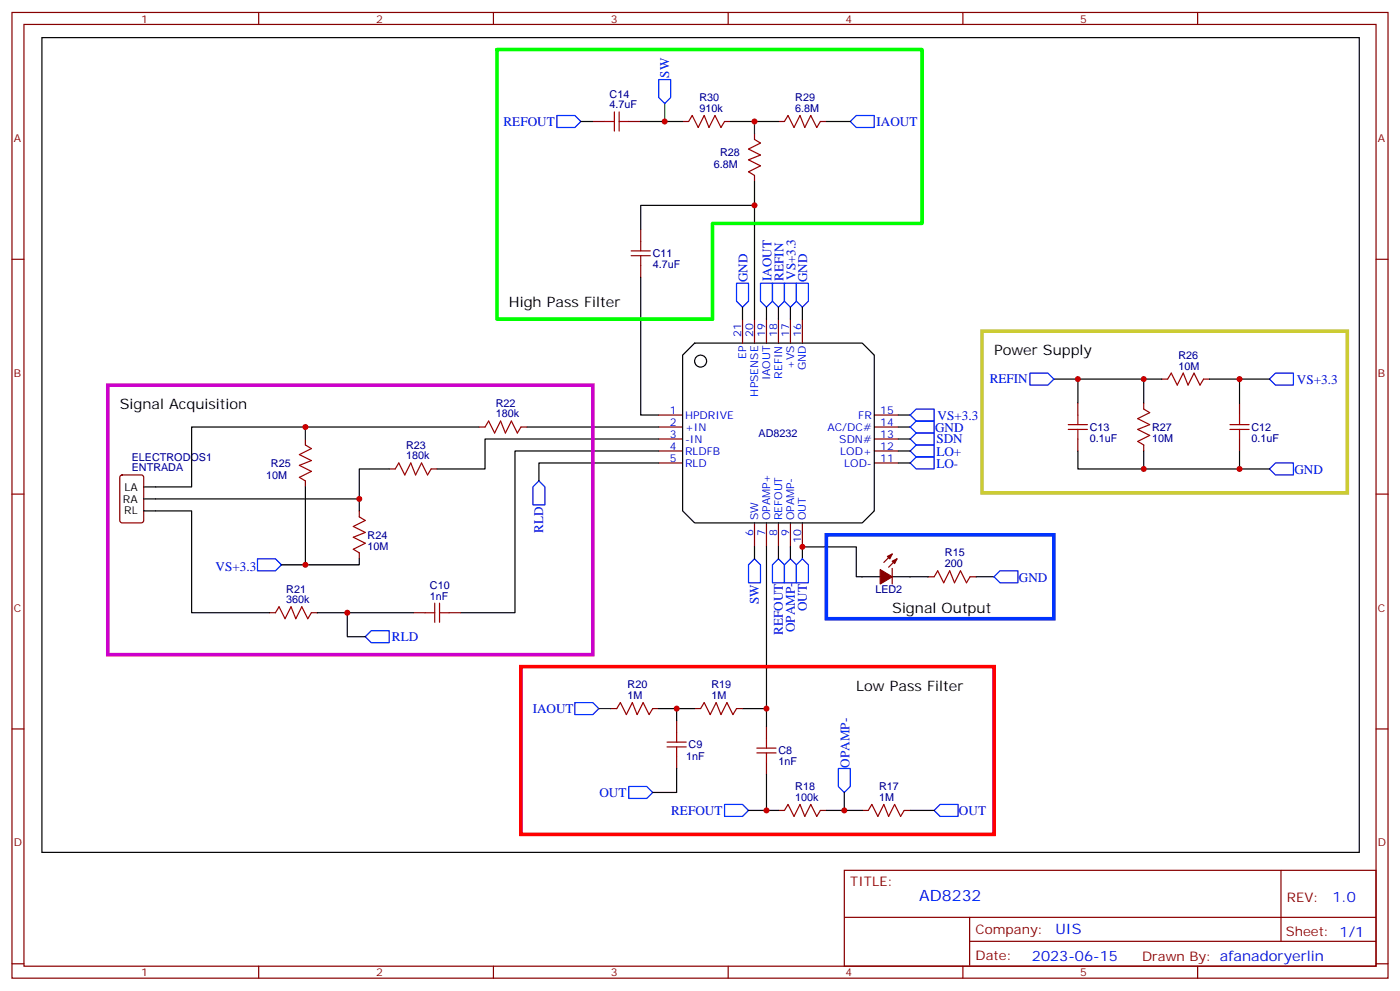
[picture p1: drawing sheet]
<svg xmlns="http://www.w3.org/2000/svg" width="412mm" height="292mm" viewBox="0 0 412 292" stroke-linecap="round" stroke-linejoin="round" font-family="sans-serif">
<g fill="none" stroke="#870000" stroke-width=".35">
<path d="M3.5 3.7h405.4v284.3h-405.4zM7.1 7.2h398.2v277.3h-398.2zM76.2 3.7v3.5M145.3 3.7v3.5M214.5 3.7v3.5M283.6 3.7v3.5M352.8 3.7v3.5M174.6 35.8h3.6M185.2 35.8h3.5M201.1 35.8h1.7M213.4 35.8h1.8M222.2 39.3v1.8"/>
<path d="M229.3 35.8h1.8M241.7 35.8h1.7M222.2 51.6v1.8M3.5 76.3h3.6M188.7 67.5v3.5M188.7 78.1v3.5M405.3 76.3h3.6M218.7 94v7M222.2 94v7M225.8 94v7M229.3 94v7M232.8 94v7"/>
<path d="M236.4 94v7M317.5 118.7v3.5M336.9 118.7v1.7M342.2 111.6h1.8M354.5 111.6h1.8M365.1 118.7v3.5M90 129.3v1.7M114.7 138.1h1.7M127 138.1h1.8M141.1 125.7h1.8M153.5 125.7h1.7M194 125.7h7.1"/>
<path d="M194 122.2h7.1M194 129.3h7.1M194 132.8h7.1M194 136.3h7.1M257.5 125.7h7.1M257.5 122.2h7.1M257.5 129.3h7.1M257.5 132.8h7.1M257.5 136.3h7.1M317.5 129.3v3.5M336.9 131v1.8M365.1 129.3v3.5"/>
<path d="M3.5 145.5h3.6M35.5 140l.5-.2h5.6l.7 .5v12.9l-.4 .7-5.9 .1-.7-.5v-13zM90 141.6v1.8M105.8 150.4v1.8M222.2 154v7M225.8 154v7M229.3 154v7M232.8 154v7M236.4 154v7M405.3 145.5h3.6M105.8 162.8v1.7M262.8 163.1l-2.5 2.5"/>
<path d="M262.8 167.4v4.5M264.2 164.5l-2.4 2.5M273.4 169.8h1.8M285.8 169.8h1.7M79.4 180.4h1.7M91.7 180.4h1.8M121.7 180.4h3.5M132.3 180.4h3.5M3.5 214.6h3.6M179.9 208.6h1.8M192.3 208.6h1.7M199.3 212.2v3.5"/>
<path d="M204.6 208.6h1.8M217 208.6h1.7M225.8 213.9v3.6M405.3 214.6h3.6M199.3 222.7v3.6M225.8 224.5v3.5M229.3 238.6h1.8M241.7 238.6h1.7M254 238.6h1.8M266.3 238.6h1.8M248.7 256.3h156.6v28.2h-156.6zM377.3 256.3v20.9"/>
<path d="M248.7 270.1h156.5M285.6 277.2h119.6M285.6 270.1v14.1M3.5 283.8h3.6M76.2 284.5v3.5M145.3 284.5v3.5M214.5 284.5v3.5M283.6 284.5v3.5M352.8 284.5v3.5M405.3 283.8h3.6"/>
</g>
<g fill="none" stroke="#000" stroke-width=".35">
<path d="M12.3 11.1h388.1v239.9h-388.1zM171.1 35.8h3.5M188.7 35.8h12.4M215.2 35.8h14.1M243.4 35.8h7.1M222.2 53.4v40.6M222.2 60.5h-33.5v7M188.7 81.6v40.6h5.3M218.7 90.5v3.5M225.8 90.5v3.5M229.3 90.5v3.5M232.8 90.5v3.5"/>
<path d="M236.4 90.5v3.5M204.6 101h49.4l3.5 3.6v45.8l-3.5 3.6h-49.4l-3.5-3.6v-45.8zM310.4 111.6h7.1M336.9 111.6v7.1M342.2 111.6h-24.7v7.1M356.3 111.6h8.8v7.1M365.1 111.6h8.8M114.7 138.1h-8.9v8.8M141.1 125.7h-84.7v17.7h-14.1M155.2 125.7h38.8M194 129.3h-51.1v8.8h-14.1M194 132.8h-42.3v47.6h-15.9"/>
<path d="M194 136.3h-35.3v5.3M264.6 125.7h3.5M264.6 136.3h3.5M264.6 132.8h3.5M264.6 129.3h3.5M264.6 122.2h3.5M317.5 132.8v5.3h47.6v-5.3M336.9 132.8v5.3M365.1 138.1h8.8M42.3 146.9h63.5v3.5M42.3 150.4h14.1v30h23M90 143.4v22.9h15.8v-1.8"/>
<path d="M82.9 166.3h7.1M222.2 161v3.5M225.8 161v52.9M229.3 161v3.5M232.8 161v3.5M236.4 164.5v-3.5h15.8v8.8h7.1M262.8 169.8h10.6M287.5 169.8h5.3M93.5 180.4h28.2M102.3 180.4v7.1h5.3M194 208.6h10.6M199.3 208.6v3.6"/>
<path d="M218.7 208.6h7.1M199.3 226.3v7h-7M220.5 238.6h5.3M225.8 228v10.6h3.5M243.4 238.6h10.6M248.7 233.3v5.3M268.1 238.6h7.1"/>
<circle cx="206.4" cy="106.3" r="1.76"/>
</g>
<g fill="#870000" stroke="#870000" stroke-width=".35">
<path d="M259.3 167.7l3.5 2.1-3.5 2.1z"/>
<path d="M262.8 165.2l1.4-.7-.7 1.4z"/>
<path d="M261.4 163.8l1.4-.7-.7 1.4z"/>
</g>
<g fill="none" stroke="#00f" stroke-width=".35">
<path d="M164 34h5.3l1.8 1.8-1.8 1.7h-5.3zM194 23.4h3.6v5.3l-1.8 1.8-1.8-1.8zM250.5 35.8l1.7-1.8h5.3v3.5h-5.3zM217 83.4h3.5v5.3l-1.8 1.8-1.7-1.8zM224 83.4h3.5v5.3l-1.7 1.8-1.8-1.8zM227.5 83.4h3.6v5.3l-1.8 1.8-1.8-1.8zM231.1 83.4h3.5v5.3l-1.8 1.8-1.7-1.8zM234.6 83.4h3.5v5.3l-1.7 1.8-1.8-1.8zM303.4 109.9h5.3l1.7 1.7-1.7 1.8h-5.3zM373.9 111.6l1.8-1.7h5.3v3.5h-5.3zM268.1 129.3l1.8-1.8h5.3v3.5h-5.3zM268.1 136.3l1.8-1.8h5.3v3.6h-5.3z"/>
<path d="M268.1 132.8l1.8-1.8h5.3v3.5h-5.3zM268.1 122.2l1.8-1.8h5.3v3.6h-5.3zM268.1 125.7l1.8-1.7h5.3v3.5h-5.3zM373.9 138.1l1.8-1.8h5.3v3.5h-5.3zM158.7 141.6l1.8 1.8v5.3h-3.5v-5.3zM75.8 164.5h5.3l1.8 1.8-1.8 1.8h-5.3zM222.2 164.5l1.8 1.8v5.3h-3.5v-5.3zM227.5 166.3l1.8-1.8 1.8 1.8v5.3h-3.6zM232.8 164.5l1.8 1.8v5.3h-3.5v-5.3zM234.6 166.3l1.8-1.8 1.7 1.8v5.3h-3.5zM292.8 169.8l1.8-1.7h5.3v3.5h-5.3zM109.4 185.7h5.3v3.5h-5.3l-1.8-1.7z"/>
<path d="M169.3 206.9h5.3l1.8 1.7-1.8 1.8h-5.3zM185.2 231.6h5.3l1.8 1.7-1.8 1.8h-5.3zM213.4 236.9h5.3l1.8 1.7-1.8 1.8h-5.3zM246.9 226.3h3.6v5.3l-1.8 1.7-1.8-1.7zM275.2 238.6l1.7-1.7h5.3v3.5h-5.3z"/>
</g>
<g fill="none" stroke="#a10000" stroke-width=".35">
<path d="M178.2 35.8h2.8M181 32.9v5.7M182.4 35.8h2.8M182.4 32.9v5.7M202.8 35.8l1.1-1.8 1.8 3.5 1.7-3.5 1.4 3.5 1.8-3.5 1.8 3.5 1-1.7M231.1 35.8l1-1.8 1.8 3.5 1.8-3.5 1.4 3.5 1.7-3.5 1.8 3.5 1.1-1.7M222.2 41.1l1.8 1-3.5 1.8 3.5 1.7-3.5 1.5 3.5 1.7-3.5 1.8 1.7 1M185.9 75.3h5.7M185.9 73.9h5.7M188.7 71v2.9M188.7 75.3v2.8M344 111.6l1-1.7 1.8 3.5 1.7-3.5 1.5 3.5 1.7-3.5 1.8 3.5 1-1.8"/>
<path d="M90 131l1.7 1.1-3.5 1.7 3.5 1.8-3.5 1.4 3.5 1.8-3.5 1.7 1.8 1.1M116.4 138.1l1.1-1.8 1.7 3.5 1.8-3.5 1.4 3.5 1.8-3.5 1.7 3.5 1.1-1.7M142.9 125.7l1-1.7 1.8 3.5 1.8-3.5 1.4 3.5 1.7-3.5 1.8 3.5 1.1-1.8M314.7 125h5.6M314.7 126.4h5.6M317.5 122.2v2.8M317.5 126.4v2.9M336.9 120.4l1.8 1.1-3.6 1.8 3.6 1.7-3.6 1.4 3.6 1.8-3.6 1.8 1.8 1M362.3 125h5.6M362.3 126.4h5.6M365.1 122.2v2.8M365.1 126.4v2.9"/>
<path d="M105.8 152.2l1.8 1-3.5 1.8 3.5 1.8-3.5 1.4 3.5 1.7-3.5 1.8 1.7 1.1M128.1 177.6v5.6M129.5 177.6v5.6M275.2 169.8l1-1.7 1.8 3.5 1.8-3.5 1.4 3.5 1.7-3.5 1.8 3.5 1.1-1.8M81.1 180.4l1.1-1.8 1.8 3.6 1.7-3.6 1.4 3.6 1.8-3.6 1.8 3.6 1-1.8M125.2 180.4h2.9M129.5 180.4h2.8M181.7 208.6l1-1.7 1.8 3.5 1.8-3.5 1.4 3.5 1.7-3.5 1.8 3.5 1.1-1.8M196.5 219.9h5.6M196.5 218.5h5.6M199.3 215.7v2.8M199.3 219.9v2.8"/>
<path d="M206.4 208.6l1-1.7 1.8 3.5 1.8-3.5 1.4 3.5 1.7-3.5 1.8 3.5 1.1-1.8M225.8 217.5v2.8M223 221.7h5.6M223 220.3h5.6M225.8 221.7v2.8M231.1 238.6l1-1.7 1.8 3.5 1.8-3.5 1.4 3.5 1.7-3.5 1.8 3.5 1.1-1.8M255.8 238.6l1-1.7 1.8 3.5 1.7-3.5 1.5 3.5 1.7-3.5 1.8 3.5 1-1.8"/>
</g>
<path d="M195.8 30.5v5.3M222.2 35.8v3.5M90 125.7v3.6M176.4 208.6h3.5" fill="none" stroke="#008700" stroke-width=".35"/>
<path d="M153.5 196.3h139.3v49.4h-139.3z" fill="none" stroke="#f00" stroke-width="1.1"/>
<path d="M146.4 14.6h125.2v51.2h-61.7v28.2h-63.5z" fill="none" stroke="#0f0" stroke-width="1.1"/>
<path d="M31.7 113.4h142.9v79.4h-142.9z" fill="none" stroke="#c0c" stroke-width="1.1"/>
<path d="M289.3 97.5h107.6v47.6h-107.6z" fill="none" stroke="#cc3" stroke-width="1.1"/>
<path d="M243.4 157.5h67v24.7h-67z" fill="none" stroke="#03f" stroke-width="1.1"/>
<g fill="#c00">
<circle cx="225.8" cy="208.6" r=".88"/>
<circle cx="102.3" cy="180.4" r=".88"/>
<circle cx="222.3" cy="35.8" r=".88"/>
<circle cx="90" cy="125.7" r=".88"/>
<circle cx="195.8" cy="35.8" r=".88"/>
<circle cx="336.9" cy="138.1" r=".88"/>
<circle cx="336.9" cy="111.6" r=".88"/>
<circle cx="199.3" cy="208.6" r=".88"/>
<circle cx="365.1" cy="111.6" r=".88"/>
<circle cx="365.1" cy="138.1" r=".88"/>
<circle cx="317.5" cy="111.6" r=".88"/>
<circle cx="248.7" cy="238.6" r=".88"/>
<circle cx="225.8" cy="238.6" r=".88"/>
<circle cx="90" cy="166.3" r=".88"/>
<circle cx="105.8" cy="146.9" r=".88"/>
<circle cx="222.3" cy="60.5" r=".88"/>
<circle cx="236.4" cy="161" r=".88"/>
</g>
<text font-size="4.6" fill="#00f" x="270.8" y="265.3">AD8232</text>
<g font-size="4.2">
<text x="149.9" y="90.5">High Pass Filter</text>
<text x="292.8" y="104.6">Power Supply</text>
<text x="35.3" y="120.4">Signal Acquisition</text>
<text x="262.8" y="180.4">Signal Output</text>
<text x="252.2" y="203.3">Low Pass Filter</text>
</g>
<g font-size="4.2" fill="#00f">
<text x="392.5" y="265.5">1.0</text>
<text x="310.9" y="275.1">UIS</text>
<text x="304" y="282.9">2023-06-15</text>
</g>
<g font-size="3.9" fill="#00f">
<text x="197.1" y="22.8" transform="rotate(-90 197.1 22.8)">SW</text>
<text x="148.3" y="37.1">REFOUT</text>
<text x="258.2" y="37.2">IAOUT</text>
<text x="220.2" y="83.1" transform="rotate(-90 220.2 83.1)">GND</text>
<text x="227.2" y="82.7" transform="rotate(-90 227.2 82.7)">IAOUT</text>
<text x="230.8" y="82.7" transform="rotate(-90 230.8 82.7)">REFIN</text>
<text x="234.3" y="82.4" transform="rotate(-90 234.3 82.4)">VS+3.3</text>
<text x="237.8" y="83.1" transform="rotate(-90 237.8 83.1)">GND</text>
<text x="291.5" y="112.9">REFIN</text>
<text x="382" y="113.1">VS+3.3</text>
<text x="276.2" y="123.7">VS+3.3</text>
<text x="275.5" y="127.2">GND</text>
<text x="275.8" y="130.6">SDN</text>
<text x="275.8" y="137.8">LO-</text>
<text x="275.8" y="134.2">LO+</text>
<text x="381.3" y="139.5">GND</text>
<text x="160" y="156.9" transform="rotate(-90 160 156.9)">RLD</text>
<text x="63.5" y="168.1">VS+3.3</text>
<text x="300.2" y="171.3">GND</text>
<text x="223.5" y="177.9" transform="rotate(-90 223.5 177.9)">SW</text>
<text x="237.7" y="180" transform="rotate(-90 237.7 180)">OUT</text>
<text x="115.4" y="188.8">RLD</text>
<text x="230.6" y="186.9" transform="rotate(-90 230.6 186.9)">REFOUT</text>
<text x="234.1" y="186.2" transform="rotate(-90 234.1 186.2)">OPAMP-</text>
<text x="156.9" y="209.9">IAOUT</text>
<text x="250.2" y="226" transform="rotate(-90 250.2 226)">OPAMP-</text>
<text x="176.5" y="234.6">OUT</text>
<text x="197.7" y="239.9">REFOUT</text>
<text x="282.5" y="240.1">OUT</text>
</g>
<g font-size="3.9" fill="#800">
<text x="250.5" y="260.8">TITLE:</text>
<text x="379.1" y="265.5">REV:</text>
<text x="287.4" y="275">Company:</text>
<text x="378.7" y="275.7">Sheet: 1/1</text>
<text x="287.4" y="282.7">Date:</text>
<text x="336.4" y="282.8">Drawn By: afanadoryerlin</text>
</g>
<g font-size="3.2" fill="#800">
<text x="41.6" y="6.7">1</text>
<text x="110.8" y="6.7">2</text>
<text x="179.9" y="6.7">3</text>
<text x="249.1" y="6.7">4</text>
<text x="318.2" y="6.7">5</text>
<text x="4.1" y="41.8">A</text>
<text x="405.9" y="41.8">A</text>
<text x="4.1" y="110.9">B</text>
<text x="405.9" y="110.9">B</text>
<text x="4.1" y="180.1">C</text>
<text x="405.9" y="180.1">C</text>
<text x="4.1" y="249.2">D</text>
<text x="405.9" y="249.2">D</text>
<text x="41.6" y="287.5">1</text>
<text x="110.8" y="287.5">2</text>
<text x="179.9" y="287.5">3</text>
<text x="249.1" y="287.5">4</text>
<text x="318.2" y="287.5">5</text>
</g>
<g font-size="3.2" fill="#000080">
<text x="179.6" y="28.8">C14</text>
<text x="206" y="29.7">R30</text>
<text x="234.3" y="29.7">R29</text>
<text x="179.6" y="31.9">4.7uF</text>
<text x="206" y="32.9">910k</text>
<text x="234.3" y="32.9">6.8M</text>
<text x="212.1" y="45.9">R28</text>
<text x="210.3" y="49.4">6.8M</text>
<text x="192.3" y="75.7">C11</text>
<text x="192.3" y="78.9">4.7uF</text>
<text x="347.1" y="105.6">R26</text>
<text x="347.1" y="108.8">10M</text>
<text x="146.1" y="119.7">R22</text>
<text x="146.1" y="122.9">180k</text>
<text x="223.5" y="128.7">AD8232</text>
<text x="321" y="130.1">0.1uF</text>
<text x="321" y="126.9">C13</text>
<text x="339.4" y="130.1">10M</text>
<text x="339.4" y="126.9">R27</text>
<text x="368.7" y="130.1">0.1uF</text>
<text x="368.7" y="126.9">C12</text>
<text x="38.8" y="135.6">ELECTRODOS1</text>
<text x="79.8" y="137.6">R25</text>
<text x="119.6" y="135.3">180k</text>
<text x="119.6" y="132.1">R23</text>
<text x="38.8" y="138.8">ENTRADA</text>
<text x="78.4" y="141.1">10M</text>
<text x="108.3" y="161.8">10M</text>
<text x="108.3" y="158.6">R24</text>
<text x="278.4" y="167">200</text>
<text x="278.4" y="163.8">R15</text>
<text x="126.7" y="173.4">C10</text>
<text x="84.3" y="177.6">360k</text>
<text x="84.3" y="174.5">R21</text>
<text x="126.7" y="176.5">1nF</text>
<text x="257.9" y="174.6">LED2</text>
<text x="184.9" y="202.6">R20</text>
<text x="209.6" y="202.6">R19</text>
<text x="184.9" y="205.8">1M</text>
<text x="209.6" y="205.8">1M</text>
<text x="202.8" y="220.4">C9</text>
<text x="202.2" y="223.9">1nF</text>
<text x="229.3" y="225.3">1nF</text>
<text x="229.3" y="222.1">C8</text>
<text x="234.3" y="232.6">R18</text>
<text x="258.9" y="232.6">R17</text>
<text x="234.3" y="235.8">100k</text>
<text x="258.9" y="235.8">1M</text>
</g>
<g font-size="3.2" fill="#00f">
<text x="218.4" y="99.3" transform="rotate(-90 218.4 99.3)">21</text>
<text x="221.9" y="99.3" transform="rotate(-90 221.9 99.3)">20</text>
<text x="225.4" y="99.3" transform="rotate(-90 225.4 99.3)">19</text>
<text x="229" y="99.3" transform="rotate(-90 229 99.3)">18</text>
<text x="232.5" y="99.3" transform="rotate(-90 232.5 99.3)">17</text>
<text x="236" y="99.3" transform="rotate(-90 236 99.3)">16</text>
<text x="219.8" y="105.7" transform="rotate(-90 219.8 105.7)">EP</text>
<text x="226.8" y="112" transform="rotate(-90 226.8 112)">IAOUT</text>
<text x="230.4" y="111.5" transform="rotate(-90 230.4 111.5)">REFIN</text>
<text x="233.9" y="108.7" transform="rotate(-90 233.9 108.7)">+VS</text>
<text x="237.4" y="109" transform="rotate(-90 237.4 109)">GND</text>
<text x="223.3" y="116.8" transform="rotate(-90 223.3 116.8)">HPSENSE</text>
<text x="197.3" y="121.8">1</text>
<text x="197.3" y="125.4">2</text>
<text x="201.8" y="123.3">HPDRIVE</text>
<text x="252.8" y="123.3">FR</text>
<text x="259.3" y="125.4">14</text>
<text x="259.3" y="121.8">15</text>
<text x="197.3" y="128.9">3</text>
<text x="201.8" y="126.8">+IN</text>
<text x="201.8" y="130.3">-IN</text>
<text x="243.7" y="126.8">AC/DC#</text>
<text x="247.2" y="130.3">SDN#</text>
<text x="259.3" y="128.9">13</text>
<text x="197.3" y="132.4">4</text>
<text x="197.3" y="136">5</text>
<text x="201.8" y="133.8">RLDFB</text>
<text x="201.8" y="137.4">RLD</text>
<text x="247.5" y="133.8">LOD+</text>
<text x="248.7" y="137.4">LOD-</text>
<text x="259.3" y="136">11</text>
<text x="259.3" y="132.4">12</text>
<text x="223.3" y="153.2" transform="rotate(-90 223.3 153.2)">SW</text>
<text x="226.8" y="153.2" transform="rotate(-90 226.8 153.2)">OPAMP+</text>
<text x="230.4" y="153.2" transform="rotate(-90 230.4 153.2)">REFOUT</text>
<text x="233.9" y="153.2" transform="rotate(-90 233.9 153.2)">OPAMP-</text>
<text x="237.4" y="153.2" transform="rotate(-90 237.4 153.2)">OUT</text>
<text x="221.9" y="157.7" transform="rotate(-90 221.9 157.7)">6</text>
<text x="225.4" y="157.7" transform="rotate(-90 225.4 157.7)">7</text>
<text x="229" y="157.7" transform="rotate(-90 229 157.7)">8</text>
<text x="232.5" y="157.7" transform="rotate(-90 232.5 157.7)">9</text>
<text x="236" y="159.7" transform="rotate(-90 236 159.7)">10</text>
</g>
<g font-size="3.2">
<text x="36.2" y="148">RA</text>
<text x="36.6" y="144.4">LA</text>
<text x="36.6" y="151.5">RL</text>
</g>
</svg>
